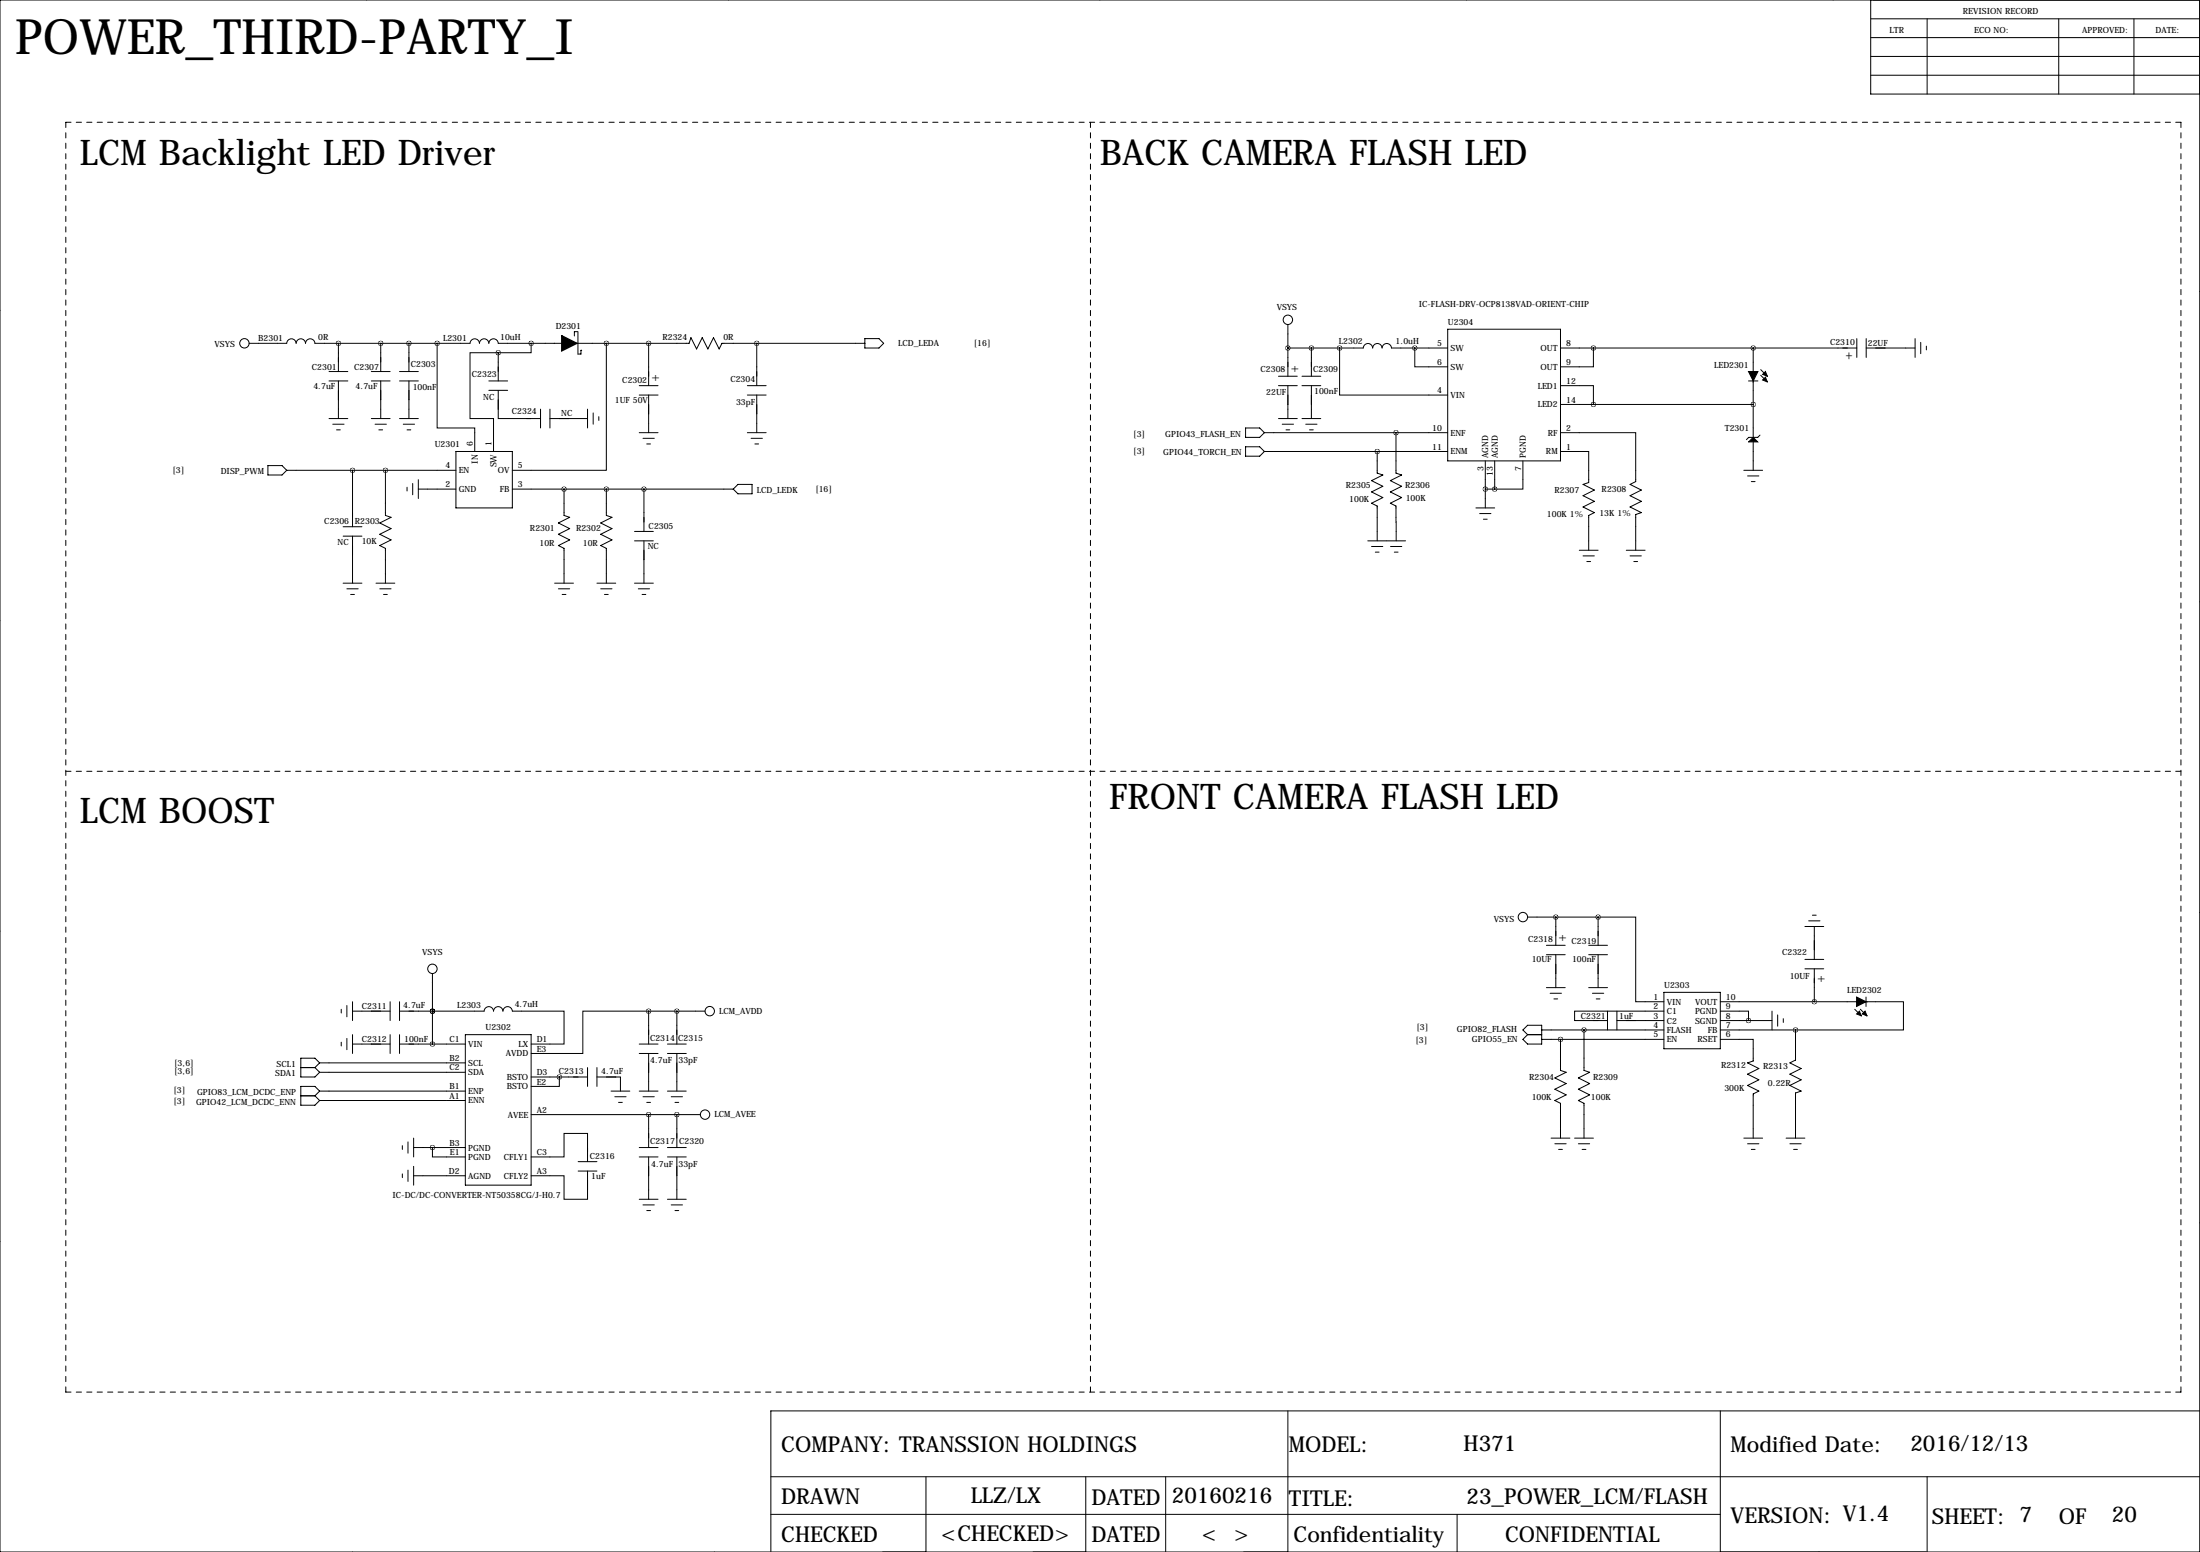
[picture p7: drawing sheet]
<svg xmlns="http://www.w3.org/2000/svg" width="594mm" height="419mm" viewBox="0 0 594 419" stroke-linecap="round" stroke-linejoin="round" font-family="sans-serif">
<path d="M17.8 33v342.9M294.6 33v342.9M589.3 33h-571.5M17.8 208.3h571.5M17.8 375.9h571.5M589.3 375.9v-342.9" fill="none" stroke="#000" stroke-width=".27" stroke-dasharray="1.4 1.4"/>
<g fill="none" stroke="#000" stroke-width=".27">
<path d="M99.1 -.1v.1M196.8 -.1v.1M297.2 -.1v.1M396.2 -.1v.1M495.3 -.1v.1M0 0h594.4v419.1h-594.4zM505.5 5.1h88.9M505.5 10.2h88.9M505.5 0v25.4h88.9M505.5 15.2h88.9M520.7 5.1v20.3M556.3 5.1v20.3"/>
<path d="M576.6 5.1v20.3M505.5 20.3h88.9M594.4 78.7h.1M0 83.8h.1M67.3 92.7h10.2a1.27 1.27 0 0 1 1.2-1.2 1.27 1.27 0 0 1 1.3 1.2M80 92.7a1.27 1.27 0 0 1 1.3-1.2 1.27 1.27 0 0 1 1.3 1.2 1.27 1.27 0 0 1 1.2-1.2 1.27 1.27 0 0 1 1.3 1.2h41.9a1.27 1.27 0 0 1 1.3-1.2 1.27 1.27 0 0 1 1.2 1.2 1.27 1.27 0 0 1 1.3-1.2 1.27 1.27 0 0 1 1.3 1.2 1.27 1.27 0 0 1 1.3-1.2 1.27 1.27 0 0 1 1.2 1.2h17.2M91.4 92.7v7.6M102.9 92.7v7.6M110.5 92.7v7.6M118.1 92.7v22.9h10.2v6.3M134.6 95.2h-7.6v17.8h6.3v8.9M134.6 95.2v7.7"/>
<path d="M143.5 92.7v2.5h-8.9M155.9 92.7h1.5M156.1 89.6h-.9v1.1M156.2 89.6v6.1M157.2 94.6h-.2v1h-.7M157.5 92.7h28.7l.5-1.5 1.5 3 1.5-3 1.6 3 1.5-3 1.5 3 .8-1.5h38.6M163.8 92.7v34.3h-25.4M175.3 92.7v11.4M204.5 92.7v11.4M233.7 91.4h3.8l1.3 1.3-1.3 1.3h-3.8zM348 94h20.4a1.27 1.27 0 0 1 1.2-1.2 1.27 1.27 0 0 1 1.3 1.2 1.27 1.27 0 0 1 1.3-1.2 1.27 1.27 0 0 1 1.2 1.2 1.27 1.27 0 0 1 1.3-1.2 1.27 1.27 0 0 1 1.3 1.2h15.2M348 87.6v14"/>
<path d="M354.3 94v7.6M361.9 94v12.7h29.3M382.3 94v5.1h8.9M391.2 88.9h30.4v35.6h-30.4zM421.6 94h80.1M430.5 94v5.1h-8.9M473.7 94v6.3M475.7 99.8l1.8 1.8M501.7 91.4v5.1M504.2 94h13.2M504.2 91.4v5.1M517.4 91.4v5.1"/>
<path d="M519 92.5v3M520.5 93.5v1M88.9 100.3h5.1M88.9 102.9h5.1M88.9 113h5.1M89.9 114.6h3.1M90.9 116.1h1M91.4 102.9v10.1M100.3 100.3h5.1M100.3 102.9h5.1M100.3 113h5.1M101.3 114.6h3.1"/>
<path d="M102.4 116.1h1M102.9 102.9v10.1M107.9 100.3h5.1M107.9 102.9h5.1M107.9 113h5.1M109 114.6h3M110 116.1h1M110.5 102.9v10.1M132.1 102.9h5.1M132.1 105.4h5.1M134.6 105.4v7.6h11.4M146 110.5v5.1"/>
<path d="M148.6 113h10.1M148.6 110.5v5.1M158.7 110.5v5.1M160.3 111.5v3.1M161.8 112.5v1M172.7 104.1h5.1M172.7 106.7h5.1M172.7 116.8h5.1M173.7 118.4h3.1M174.8 119.9h1M175.3 106.7v10.1M201.9 104.1h5.1"/>
<path d="M201.9 106.7h5.1M201.9 116.8h5.1M202.9 118.4h3.1M204 119.9h1M204.5 106.7v10.1M336.5 115.6h3.9l1.2 1.2-1.2 1.3h-3.9zM341.6 116.8h49.6M345.4 104.1h5.1M345.4 101.6h5.1M345.4 113h5.1M346.5 114.6h3M347.5 116.1h1"/>
<path d="M348 104.1v8.9M351.8 104.1h5.1M351.8 101.6h5.1M351.8 113h5.1M352.8 114.6h3.1M353.8 116.1h1M354.3 104.1v8.9M377.2 116.8v11l1.5 .5-3 1.5 3 1.5-3 1.5 3 1.6-3 1.5 1.5 .8v9.4M421.6 116.8h20.4v13.2l-1.6 .8 3.1 1.5-3.1 1.6 3.1 1.5-3.1 1.5 3.1 1.5-1.5 .5v9.7M421.6 104.1h8.9v5.1M421.6 109.2h52.1M472.4 102.9h2.6"/>
<path d="M473.7 102.9v15.2M473.7 119.4v7.6M475.5 117.5l-.6 .6h-2.4l-.6 .6M475.7 101.3l1.8 1.8M72.4 125.7h3.8l1.3 1.3-1.3 1.3h-3.8zM77.5 127h45.7M95.2 127v15.2M104.1 127v12.2l1.6 .5-3.1 1.5 3.1 1.5-3.1 1.6 3.1 1.5-3.1 1.5 1.5 .8v9.4M110 131.6v1M111.5 130.6v3M113 132.1h10.2M113 129.5v5.1"/>
<path d="M123.2 121.9h15.2v15.3h-15.2zM138.4 132.1h59.7M152.4 132.1v7.1l1.5 .5-3 1.5 3 1.5-3 1.6 3 1.5-3 1.5 1.5 .8v9.4M163.8 132.1v7.1l1.6 .5-3.1 1.5 3.1 1.5-3.1 1.6 3.1 1.5-3.1 1.5 1.5 .8v9.4M174 132.1v11.4M199.4 130.8h3.8v2.5h-3.8l-1.3-1.2zM336.5 120.6h3.9l1.2 1.3-1.2 1.3h-3.9zM341.6 121.9h49.6M372.1 121.9v5.9l1.5 .5-3 1.5 3 1.5-3 1.5 3 1.6-3 1.5 1.5 .8v9.4M398.8 137.2h5.1M399.8 138.7h3M401.3 132.1h2.6"/>
<path d="M401.3 124.5v12.7M403.9 124.5v7.6M411.5 124.5v7.6h-7.6M421.6 121.9h7.7v8.4l-1.6 .5 3.1 1.5-3.1 1.6 3.1 1.5-3.1 1.5 3.1 1.5-1.5 .8v9.4M471.2 127h5M472.2 128.5h3M473.2 130h1M92.7 142.2h5.1M92.7 144.8h5.1M92.7 157.5h5.1M93.7 159h3.1M95.2 144.8v12.7"/>
<path d="M101.6 157.5h5.1M102.6 159h3.1M149.9 157.5h5M150.9 159h3M161.3 157.5h5.1M162.3 159h3.1M171.4 143.5h5.1M171.4 146.1h5.1M171.4 157.5h5.1M172.5 159h3M174 146.1v11.4M369.6 146.1h10.2"/>
<path d="M370.6 147.6h3M371.6 149.1h1M375.7 147.6h3.1M376.7 149.1h1M400.8 140.2h1M426.7 148.6h5.1M427.7 150.1h3.1M428.8 151.6h1M439.4 148.6h5.1M440.4 150.1h3.1M441.5 151.6h1M0 167.6h.1"/>
<path d="M94.7 160.5h1.1M103.6 160.5h1M151.9 160.5h1M163.3 160.5h1M173.5 160.5h1M594.4 162.6h.1M0 251.5h.1M412.7 247.6h19.1M417.8 255.3h5.1M417.8 257.8h5.1M420.4 247.6v7.7M420.4 257.8v8.9"/>
<path d="M429.3 255.3h5M429.3 257.8h5M431.8 247.6h10.2v22.9h7.6M431.8 247.6v7.7M431.8 257.8v8.9M487.7 259.1h5.1M487.7 250.2h5.1M488.7 248.7h3M489.7 247.1h1M490.2 250.2v8.9M594.4 246.4h.1M92.2 272.5v1.1"/>
<path d="M93.7 271.5v3.1M95.2 270.5v5.1M95.2 279.4v5.1M95.2 273h10.2M105.4 270.5v5.1M105.4 279.4v5.1M107.9 273h22.9a1.27 1.27 0 0 1 1.3-1.2 1.27 1.27 0 0 1 1.2 1.2 1.27 1.27 0 0 1 1.3-1.2 1.27 1.27 0 0 1 1.3 1.2 1.27 1.27 0 0 1 1.3-1.2 1.27 1.27 0 0 1 1.2 1.2h14v8.9h-8.9M107.9 270.5v5.1M107.9 279.4v5.1M116.8 273h.1M116.8 262.9v19M125.7 279.4h17.8v40.6h-17.8z"/>
<path d="M175.3 273h-17.8v11.5h-14M175.3 273v8.9M175.3 273h15.2M182.9 273v8.9M412.7 279.4h3.9M412.7 276.9h3.9v5h-3.9l-1.2-1.2 1.2-1.3-1.2-1.3zM416.6 278.1h33M417.8 266.7h5.1M418.8 268.2h3.1M419.9 269.7h1M428 278.1v11l1.5 .5-3 1.5 3 1.5-3 1.5 3 1.6-3 1.5 1.5 .7v9.4M429.3 266.7h5"/>
<path d="M430.3 268.2h3M431.3 269.7h1M434.3 273v5.1M436.9 275.6h12.7M436.9 273v5.1M449.6 273h-24.2v2.6h8.9M449.6 268h15.2v15.2h-15.2zM464.8 273h7.6v2.6M464.8 270.5h36.8M464.8 275.6h14M464.8 278.1h20.3M478.8 273v5.1"/>
<path d="M480.3 274.1v3M481.8 275.1v1M485.1 278.1v8.2l-1.5 .7 3.1 1.5-3.1 1.6 3.1 1.5-3.1 1.5 3.1 1.5-1.6 .5v12.2M487.7 261.6h5.1M490.2 261.6v8.9M501.1 272.5l1.8 1.8M502.7 272.5l1.7 1.8M504.2 270.5h10.1v7.6h-29.2M504.2 269.2v2.6M81.3 288.3h3.8M81.3 295.9h3.8M85.1 288.3l1.3 1.3"/>
<path d="M85.1 295.9l1.3 1.3M86.4 297.2h39.3M86.4 294.6h39.3M86.4 287h39.3M86.4 289.6h39.3M86.4 287l-1.3-1.2h-3.8v5h3.8l1.3-1.2M86.4 294.6l-1.3-1.2h-3.8v5h3.8l1.3-1.2M86.4 287l-1.3 1.3M86.4 294.6l-1.3 1.3M92.2 281.4v1M93.7 280.4v3.1M95.2 281.9h10.2"/>
<path d="M107.9 281.9h17.8M143.5 290.8h15.2M151.1 290.8v2.6h-7.6M158.7 288.3v5.1M161.3 290.8h6.3v3.8M161.3 288.3v5.1M165.1 294.6h5.1M166.1 296.2h3.1M167.1 297.7h1M172.7 294.6h5.1M172.7 281.9h5.1M172.7 284.5h5.1"/>
<path d="M173.7 296.2h3.1M174.8 297.7h1M175.3 284.5v10.1M180.3 294.6h5.1M180.3 281.9h5.1M180.3 284.5h5.1M181.4 296.2h3M182.4 297.7h1M182.9 284.5v10.1M416.6 280.7h33M421.6 280.7v8.4l1.6 .5-3.1 1.5 3.1 1.5-3.1 1.5 3.1 1.6-3.1 1.5 1.5 .7v9.4M464.8 280.7h8.9v5.8l-1.5 .5 3 1.5-3 1.6 3 1.5-3 1.5 3 1.5-1.5 .8v11.9"/>
<path d="M108.7 309.4v1M108.7 317v1M110.2 308.4v3M110.2 316v3M111.8 317.5h13.9M111.8 309.9h5M111.8 307.3v5.1M111.8 315v5M116.8 309.9h8.9M116.8 309.9v2.5h8.9M143.5 312.4h8.9v-6.3h6.3v7.6M143.5 301h45.7"/>
<path d="M156.2 313.7h5.1M156.2 316.2h5.1M158.7 316.2v7.6h-6.3v-6.3h-8.9M172.7 309.9h5.1M172.7 312.4h5.1M175.3 301v8.9M175.3 312.4v11.4M180.3 309.9h5.1M180.3 312.4h5.1M182.9 301v8.9M182.9 312.4v11.4M419.1 307.3h5.1"/>
<path d="M420.1 308.9h3.1M421.1 310.4h1M425.4 307.3h5.1M426.5 308.9h3M427.5 310.4h1M471.2 307.3h5M472.2 308.9h3M473.2 310.4h1M482.6 307.3h5.1M483.6 308.9h3.1M484.6 310.4h1M0 335.3h.1"/>
<path d="M172.7 323.8h5.1M173.7 325.4h3.1M174.8 326.9h1M180.3 323.8h5.1M181.4 325.4h3M182.4 326.9h1M594.4 330.2h.1M208.3 398.8h386.1M250.2 398.8v20.3M293.4 398.8v20.3M315 398.8v20.3M348 381v38.1"/>
<path d="M464.8 381v38.1M520.7 398.8v20.3M594.4 381h-386.1v38.1M95.2 419.1h.1M193 419.1h.1M208.3 408.9h256.5M393.7 408.9v10.2M491.5 419.1h.1"/>
<circle cx="66" cy="92.7" r="1.27"/>
<circle cx="348" cy="86.4" r="1.27"/>
<circle cx="411.5" cy="247.6" r="1.27"/>
<circle cx="116.8" cy="261.6" r="1.27"/>
<circle cx="191.8" cy="273" r="1.27"/>
<circle cx="190.5" cy="301" r="1.27"/>
</g>
<path d="M151.8 90.7l4.1 2-4.1 2z" fill="#000" stroke="#000" stroke-width=".38"/>
<path d="M472.5 119.3l1.2-1.2 1.2 1.2zM472.4 100.3h1.3v2.6zM473.7 100.3h1.3l-1.3 2.6zM476.2 102.6l.8-.7 .5 1.2zM476.2 101.1l.8-.8 .5 1.3zM501.6 269.2l2.6 1.3h-2.6zM501.6 270.5h2.6l-2.6 1.3zM501.6 273.8l.8-.8 .5 1.3zM503.2 273.8l.7-.8 .5 1.3z" fill="#000" stroke="#000" stroke-width=".27"/>
<path d="M163.8 92.7a.05 .05 0 0 0 .1 0 .05 .05 0 0 0-.1 0zM104.1 127a.05 .05 0 0 0 .1 0 .05 .05 0 0 0-.1 0zM163.8 132.1a.05 .05 0 0 0 .1 0 .05 .05 0 0 0-.1 0zM110.4 92.7a.05 .05 0 0 0 .1 0 .05 .05 0 0 0-.1 0zM102.8 92.7a.05 .05 0 0 0 .1 0 .05 .05 0 0 0-.1 0zM118.1 92.7a.05 .05 0 0 0 .1 0 .05 .05 0 0 0-.1 0zM173.9 132.1a.05 .05 0 0 0 .1 0 .05 .05 0 0 0-.1 0zM95.2 127a.05 .05 0 0 0 .1 0 .05 .05 0 0 0-.1 0zM116.8 273.1a.05 .05 0 0 0 .1 0 .05 .05 0 0 0-.1 0zM116.8 273.1a.05 .05 0 0 0 .1 0 .05 .05 0 0 0-.1 0zM116.8 281.9a.05 .05 0 0 0 .1 0 .05 .05 0 0 0-.1 0zM116.8 309.9a.05 .05 0 0 0 .1 0 .05 .05 0 0 0-.1 0zM151.1 290.8a.05 .05 0 0 0 .1 0 .05 .05 0 0 0-.1 0zM175.2 273.1a.05 .05 0 0 0 .1 0 .05 .05 0 0 0-.1 0zM182.8 273.1a.05 .05 0 0 0 .1 0 .05 .05 0 0 0-.1 0zM175.2 301a.05 .05 0 0 0 .1 0 .05 .05 0 0 0-.1 0zM182.8 301a.05 .05 0 0 0 .1 0 .05 .05 0 0 0-.1 0zM430.5 94a.05 .05 0 0 0 .1 0 .05 .05 0 0 0-.1 0zM347.9 94a.05 .05 0 0 0 .1 0 .05 .05 0 0 0-.1 0zM382.2 94a.05 .05 0 0 0 .1 0 .05 .05 0 0 0-.1 0zM361.9 94a.05 .05 0 0 0 .1 0 .05 .05 0 0 0-.1 0zM401.3 132.1a.05 .05 0 0 0 .1 0 .05 .05 0 0 0-.1 0zM403.8 132.1a.05 .05 0 0 0 .1 0 .05 .05 0 0 0-.1 0zM354.3 94a.05 .05 0 0 0 .1 0 .05 .05 0 0 0-.1 0zM377.1 116.8a.05 .05 0 0 0 .1 0 .05 .05 0 0 0-.1 0zM372.1 121.9a.05 .05 0 0 0 .1 0 .05 .05 0 0 0-.1 0zM473.7 94a.05 .05 0 0 0 .1 0 .05 .05 0 0 0-.1 0zM473.7 109.2a.05 .05 0 0 0 .1 0 .05 .05 0 0 0-.1 0zM91.4 92.7a.05 .05 0 0 0 .1 0 .05 .05 0 0 0-.1 0zM430.5 109.2a.05 .05 0 0 0 .1 0 .05 .05 0 0 0-.1 0zM485.1 278.1a.05 .05 0 0 0 .1 0 .05 .05 0 0 0-.1 0zM472.4 275.6a.05 .05 0 0 0 .1 0 .05 .05 0 0 0-.1 0zM490.2 270.5a.05 .05 0 0 0 .1 0 .05 .05 0 0 0-.1 0zM420.3 247.7a.05 .05 0 0 0 .1 0 .05 .05 0 0 0-.1 0zM421.6 280.7a.05 .05 0 0 0 .1 0 .05 .05 0 0 0-.1 0zM427.9 278.1a.05 .05 0 0 0 .1 0 .05 .05 0 0 0-.1 0zM143.5 92.7a.05 .05 0 0 0 .1 0 .05 .05 0 0 0-.1 0zM134.6 95.3a.05 .05 0 0 0 .1 0 .05 .05 0 0 0-.1 0zM175.2 92.7a.05 .05 0 0 0 .1 0 .05 .05 0 0 0-.1 0zM204.4 92.7a.05 .05 0 0 0 .1 0 .05 .05 0 0 0-.1 0z" fill="#000" stroke="#000" stroke-width="1.3"/>
<text font-size="13.2" x="4.1" y="14.5">POWER_THIRD-PARTY_I</text>
<g font-size="9.6">
<text x="21.6" y="44.4">LCM Backlight LED Driver</text>
<text x="297.2" y="44.4">BACK CAMERA FLASH LED</text>
<text x="299.7" y="218.4">FRONT CAMERA FLASH LED</text>
<text x="21.6" y="222.2">LCM BOOST</text>
</g>
<g font-size="5.9">
<text x="211.1" y="392.2">COMPANY: TRANSSION HOLDINGS</text>
<text x="348.2" y="392.2">MODEL:</text>
<text x="395.5" y="391.7">H371</text>
<text x="467.6" y="392.2">Modified Date:</text>
<text x="516.2" y="391.7">2016/12/13</text>
<text x="211.1" y="406.1">DRAWN</text>
<text x="262.3" y="405.9">LLZ/LX</text>
<text x="294.9" y="406.4">DATED</text>
<text x="316.6" y="405.9">20160216</text>
<text x="348.2" y="406.7">TITLE:</text>
<text x="396.2" y="406.1">23_POWER_LCM/FLASH</text>
<text x="467.6" y="411.2">VERSION: V1.4</text>
<text x="522" y="411.5">SHEET: 7</text>
<text x="556.3" y="411.5">OF</text>
<text x="570.6" y="411">20</text>
<text x="211.1" y="416.3">CHECKED</text>
<text x="254.3" y="416.1">&lt;CHECKED&gt;</text>
<text x="294.9" y="416.3">DATED</text>
<text x="324.8" y="416.1">&lt; &gt;</text>
<text x="349.5" y="416.3">Confidentiality</text>
<text x="406.7" y="416.3">CONFIDENTIAL</text>
</g>
<g font-size="3.3">
<text x="348.7" y="100.3">+</text>
<text x="500.4" y="97.2" transform="rotate(-90 500.4 97.2)">+</text>
<text x="176" y="102.9">+</text>
<text x="421.1" y="254">+</text>
<text x="491" y="265.2">+</text>
</g>
<g font-size="2.3">
<text x="530.4" y="3.8">REVISION RECORD</text>
<text x="510.5" y="8.9">LTR</text>
<text x="533.4" y="8.9">ECO NO:</text>
<text x="562.6" y="8.9">APPROVED:</text>
<text x="582.4" y="8.9">DATE:</text>
<text x="345" y="83.8">VSYS</text>
<text x="383.4" y="82.9">IC-FLASH-DRV-OCP8138VAD-ORIENT-CHIP</text>
<text x="150.1" y="88.9">D2301</text>
<text x="391.2" y="87.6">U2304</text>
<text x="57.9" y="93.7">VSYS</text>
<text x="69.8" y="92.2">B2301</text>
<text x="86" y="91.8">0R</text>
<text x="119.7" y="92.2">L2301</text>
<text x="135.2" y="91.8">10uH</text>
<text x="179" y="91.8">R2324</text>
<text x="195.5" y="91.9">0R</text>
<text x="242.7" y="93.5">LCD_LEDA</text>
<text x="263.1" y="93.3">[16]</text>
<text x="361.8" y="93">L2302</text>
<text x="377.1" y="92.8">1.0uH</text>
<text x="388.3" y="93.5">5</text>
<text x="391.9" y="94.8">SW</text>
<text x="416.3" y="94.8">OUT</text>
<text x="423.2" y="93.5">8</text>
<text x="494.5" y="93.2">C2310</text>
<text x="504.7" y="93.3">22UF</text>
<text x="84.3" y="99.9">C2301</text>
<text x="95.7" y="99.9">C2307</text>
<text x="111" y="99.1">C2303</text>
<text x="127.5" y="101.9">C2323</text>
<text x="340.6" y="100.6">C2308</text>
<text x="354.8" y="100.3">C2309</text>
<text x="388.3" y="98.6">6</text>
<text x="391.9" y="99.9">SW</text>
<text x="416.3" y="99.9">OUT</text>
<text x="423.2" y="98.6">9</text>
<text x="463.1" y="99.3">LED2301</text>
<text x="84.7" y="104.9">4.7uF</text>
<text x="96.1" y="104.9">4.7uF</text>
<text x="111.5" y="105.2">100nF</text>
<text x="168.1" y="103.4">C2302</text>
<text x="197.4" y="103.1">C2304</text>
<text x="342.1" y="106.8">22UF</text>
<text x="355.1" y="106.5">100nF</text>
<text x="388.3" y="106.2">4</text>
<text x="391.9" y="107.5">VIN</text>
<text x="415.5" y="104.9">LED1</text>
<text x="423.2" y="103.6">12</text>
<text x="130.6" y="108">NC</text>
<text x="138.3" y="111.8">C2324</text>
<text x="151.7" y="112.3">NC</text>
<text x="166.1" y="108.8">1UF 50V</text>
<text x="198.9" y="109.3">33pF</text>
<text x="415.5" y="110">LED2</text>
<text x="423.2" y="108.7">14</text>
<text x="306.2" y="117.9">[3]</text>
<text x="314.9" y="118.1">GPIO43_FLASH_EN</text>
<text x="387" y="116.3">10</text>
<text x="391.9" y="117.6">ENF</text>
<text x="418.2" y="117.6">RF</text>
<text x="423.2" y="116.3">2</text>
<text x="466" y="116.4">T2301</text>
<text x="117.5" y="120.7">U2301</text>
<text x="127.8" y="120.4" transform="rotate(-90 127.8 120.4)">6</text>
<text x="129.1" y="125.2" transform="rotate(-90 129.1 125.2)">IN</text>
<text x="132.8" y="120.4" transform="rotate(-90 132.8 120.4)">1</text>
<text x="306.2" y="122.5">[3]</text>
<text x="314.3" y="122.9">GPIO44_TORCH_EN</text>
<text x="387" y="121.4">11</text>
<text x="391.9" y="122.7">ENM</text>
<text x="402.1" y="123.7" transform="rotate(-90 402.1 123.7)">AGND</text>
<text x="404.7" y="123.7" transform="rotate(-90 404.7 123.7)">AGND</text>
<text x="412.3" y="123.7" transform="rotate(-90 412.3 123.7)">PGND</text>
<text x="417.7" y="122.7">RM</text>
<text x="423.2" y="121.4">1</text>
<text x="46.6" y="127.9">[3]</text>
<text x="59.6" y="128">DISP_PWM</text>
<text x="120.3" y="131.6">2</text>
<text x="120.3" y="126.5">4</text>
<text x="124" y="127.8">EN</text>
<text x="134.2" y="126.2" transform="rotate(-90 134.2 126.2)">SW</text>
<text x="134.5" y="127.8">OV</text>
<text x="140" y="131.6">3</text>
<text x="140" y="126.5">5</text>
<text x="363.7" y="131.7">R2305</text>
<text x="379.7" y="131.7">R2306</text>
<text x="400.8" y="127.3" transform="rotate(-90 400.8 127.3)">3</text>
<text x="403.4" y="128.6" transform="rotate(-90 403.4 128.6)">13</text>
<text x="411" y="127.3" transform="rotate(-90 411 127.3)">7</text>
<text x="124" y="132.9">GND</text>
<text x="135" y="132.9">FB</text>
<text x="204.5" y="133.1">LCD_LEDK</text>
<text x="220.3" y="132.9">[16]</text>
<text x="364.6" y="135.6">100K</text>
<text x="379.8" y="135.4">100K</text>
<text x="420" y="133.2">R2307</text>
<text x="432.8" y="132.9">R2308</text>
<text x="87.6" y="141.5">C2306</text>
<text x="95.9" y="141.6">R2303</text>
<text x="143.2" y="143.3">R2301</text>
<text x="155.6" y="143.3">R2302</text>
<text x="175.3" y="142.7">C2305</text>
<text x="418" y="139.7">100K 1%</text>
<text x="432.2" y="139.3">13K 1%</text>
<text x="91.2" y="147.2">NC</text>
<text x="97.7" y="146.8">10K</text>
<text x="145.8" y="147.3">10R</text>
<text x="157.5" y="147.3">10R</text>
<text x="175" y="148.2">NC</text>
<text x="403.6" y="248.9">VSYS</text>
<text x="114.1" y="257.8">VSYS</text>
<text x="412.9" y="254.2">C2318</text>
<text x="424.6" y="254.8">C2319</text>
<text x="481.5" y="257.8">C2322</text>
<text x="413.9" y="259.9">10UF</text>
<text x="424.8" y="259.9">100nF</text>
<text x="449.7" y="266.9">U2303</text>
<text x="483.6" y="264.4">10UF</text>
<text x="499.1" y="268.3">LED2302</text>
<text x="97.8" y="272.5">C2311</text>
<text x="109" y="272.1">4.7uF</text>
<text x="123.5" y="272.3">L2303</text>
<text x="139.1" y="271.9">4.7uH</text>
<text x="194.3" y="273.8">LCM_AVDD</text>
<text x="427.2" y="275.1">C2321</text>
<text x="437.5" y="275.1">1uF</text>
<text x="446.7" y="270">1</text>
<text x="446.7" y="272.5">2</text>
<text x="446.7" y="275.1">3</text>
<text x="450.3" y="271.3">VIN</text>
<text x="450.3" y="273.9">C1</text>
<text x="458" y="273.9">PGND</text>
<text x="458" y="271.3">VOUT</text>
<text x="466.3" y="275.1">8</text>
<text x="466.3" y="272.5">9</text>
<text x="466.3" y="270">10</text>
<text x="97.8" y="281.4">C2312</text>
<text x="109.2" y="281.3">100nF</text>
<text x="121.4" y="281.4">C1</text>
<text x="131.2" y="278.1">U2302</text>
<text x="145" y="281.4">D1</text>
<text x="175.7" y="281.2">C2314</text>
<text x="183.3" y="281.2">C2315</text>
<text x="382.5" y="281.6">[3]</text>
<text x="382.7" y="278.1">[3]</text>
<text x="393.7" y="278.6">GPIO82_FLASH</text>
<text x="397.7" y="281.4">GPIO55_EN</text>
<text x="446.7" y="277.6">4</text>
<text x="446.7" y="280.2">5</text>
<text x="450.3" y="276.4">C2</text>
<text x="450.3" y="278.9">FLASH</text>
<text x="450.3" y="281.5">EN</text>
<text x="458" y="276.4">SGND</text>
<text x="458.7" y="281.5">RSET</text>
<text x="461.4" y="278.9">FB</text>
<text x="466.3" y="280.2">6</text>
<text x="466.3" y="277.6">7</text>
<text x="47.1" y="287.9">[3,6]</text>
<text x="121.4" y="286.5">B2</text>
<text x="126.5" y="287.8">SCL</text>
<text x="126.5" y="282.7">VIN</text>
<text x="136.7" y="285.3">AVDD</text>
<text x="140.1" y="282.7">LX</text>
<text x="145" y="284">E3</text>
<text x="175.7" y="287.1">4.7uF</text>
<text x="183.3" y="287.1">33pF</text>
<text x="47.1" y="290.2">[3,6]</text>
<text x="74.3" y="290.6">SDA1</text>
<text x="74.7" y="288">SCL1</text>
<text x="121.4" y="289.1">C2</text>
<text x="126.5" y="290.4">SDA</text>
<text x="137" y="291.6">BSTO</text>
<text x="145" y="290.3">D3</text>
<text x="145" y="292.9">E2</text>
<text x="151" y="290.1">C2313</text>
<text x="162.5" y="289.9">4.7uF</text>
<text x="413.2" y="291.7">R2304</text>
<text x="430.5" y="291.7">R2309</text>
<text x="465" y="288.4">R2312</text>
<text x="476.4" y="288.7">R2313</text>
<text x="477.7" y="293.2">0.22R</text>
<text x="46.9" y="295.2">[3]</text>
<text x="46.9" y="298">[3]</text>
<text x="53" y="298.4">GPIO42_LCM_DCDC_ENN</text>
<text x="53.3" y="295.7">GPIO83_LCM_DCDC_ENP</text>
<text x="121.4" y="296.7">A1</text>
<text x="121.4" y="294.1">B1</text>
<text x="126.5" y="298">ENN</text>
<text x="126.5" y="295.4">ENP</text>
<text x="137" y="294.2">BSTO</text>
<text x="413.9" y="296.9">100K</text>
<text x="429.9" y="296.9">100K</text>
<text x="465.9" y="294.6">300K</text>
<text x="137.2" y="301.8">AVEE</text>
<text x="145" y="300.5">A2</text>
<text x="193" y="301.8">LCM_AVEE</text>
<text x="121.4" y="309.4">B3</text>
<text x="121.6" y="311.9">E1</text>
<text x="126.5" y="310.7">PGND</text>
<text x="145" y="311.9">C3</text>
<text x="175.7" y="308.9">C2317</text>
<text x="183.5" y="308.9">C2320</text>
<text x="121.3" y="317">D2</text>
<text x="126.5" y="313.2">PGND</text>
<text x="136.2" y="313.2">CFLY1</text>
<text x="145" y="317">A3</text>
<text x="159.4" y="312.9">C2316</text>
<text x="175.9" y="315">4.7uF</text>
<text x="183.3" y="315">33pF</text>
<text x="106" y="323.4">IC-DC/DC-CONVERTER-NT50358CG/J-H0.7</text>
<text x="126.5" y="318.3">AGND</text>
<text x="136.2" y="318.3">CFLY2</text>
<text x="159.8" y="318.4">1uF</text>
</g>
</svg>
